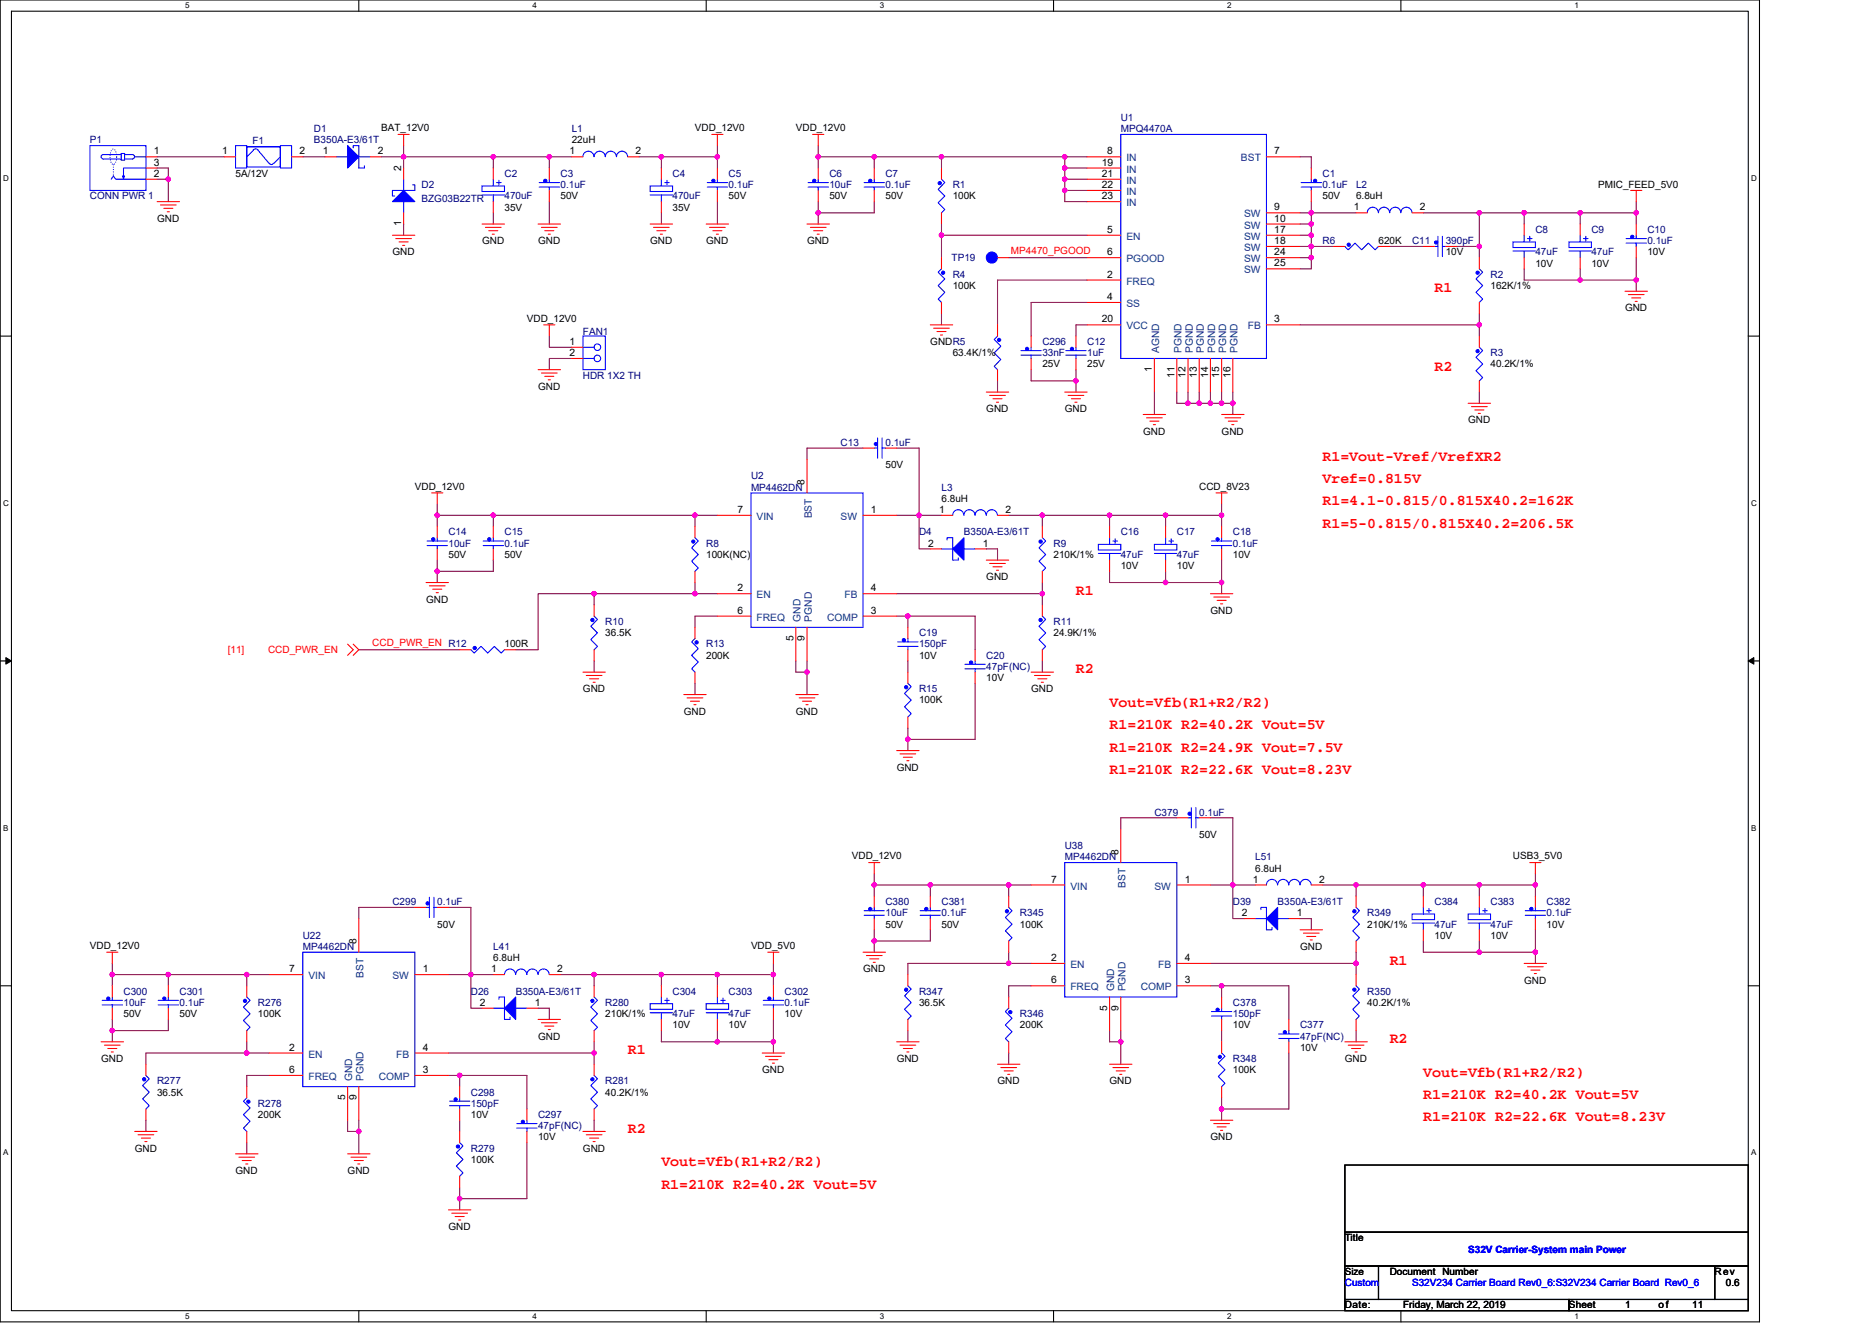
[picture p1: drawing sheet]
<svg xmlns="http://www.w3.org/2000/svg" width="297mm" height="210mm" viewBox="0 0 297 210" stroke-linecap="round" stroke-linejoin="round" font-family="sans-serif">
<path d="M0 0h279.2v209.8h-279.2zM1.8 1.8h275.6v206.2h-275.6z" fill="none" stroke="#000" stroke-width=".17"/>
<g fill="#fff">
<path d="M29.4 .2h.7v1.4h-.7z"/>
<path d="M29.4 208.2h.7v1.4h-.7z"/>
</g>
<path d="M56.9 0v1.8M56.9 208v1.8" fill="none" stroke="#000" stroke-width=".17"/>
<g fill="#fff">
<path d="M84.5 .2h.7v1.4h-.7z"/>
<path d="M84.5 208.2h.7v1.4h-.7z"/>
</g>
<path d="M112.1 0v1.8M112.1 208v1.8" fill="none" stroke="#000" stroke-width=".17"/>
<g fill="#fff">
<path d="M139.6 .2h.7v1.4h-.7z"/>
<path d="M139.6 208.2h.7v1.4h-.7z"/>
</g>
<path d="M167.2 0v1.8M167.2 208v1.8" fill="none" stroke="#000" stroke-width=".17"/>
<g fill="#fff">
<path d="M194.7 .2h.7v1.4h-.7z"/>
<path d="M194.7 208.2h.7v1.4h-.7z"/>
</g>
<path d="M222.3 0v1.8M222.3 208v1.8" fill="none" stroke="#000" stroke-width=".17"/>
<g fill="#fff">
<path d="M249.8 .2h.7v1.4h-.7z"/>
<path d="M249.8 208.2h.7v1.4h-.7z"/>
<path d="M.5 27.6h.9v1.4h-.9z"/>
<path d="M277.9 27.6h.9v1.4h-.9z"/>
<path d="M.5 79.1h.9v1.4h-.9z"/>
<path d="M277.9 79.1h.9v1.4h-.9z"/>
</g>
<path d="M0 53.3h1.8M277.4 53.3h1.8" fill="none" stroke="#000" stroke-width=".17"/>
<g fill="#fff">
<path d="M.5 130.7h.8v1.4h-.8z"/>
<path d="M277.9 130.7h.8v1.4h-.8z"/>
</g>
<path d="M0 104.9h1.8M277.4 104.9h1.8" fill="none" stroke="#000" stroke-width=".17"/>
<path d="M.9 104.4l.9 .5-.9 .5zM277.4 104.9l.9-.5v1z" fill="#000" stroke="#000" stroke-width=".16"/>
<g fill="#fff">
<path d="M.5 182.2h.8v1.5h-.8z"/>
<path d="M277.8 182.2h.9v1.5h-.9z"/>
</g>
<path d="M0 156.5h1.8M277.4 156.5h1.8M213.4 184.9h64v10.7h-64zM213.4 195.6h64v5.3h-64zM213.4 200.9h5.3v5.3h-5.3zM213.4 206.2h35.6v1.8h-35.6zM218.7 200.9h53.4v5.3h-53.4zM249 206.2h28.4v1.8h-28.4zM272.1 200.9h5.3v5.3h-5.3z" fill="none" stroke="#000" stroke-width=".17"/>
<g fill="none" stroke="#800040" stroke-width=".17">
<path d="M24.9 26.7h1.8v1.7M24.9 28.4h1.8M24.9 24.9h10.7M26.7 28.4v3.6M48 24.9h3.6M60.5 24.9h3.5M64 24.9h14.3M64 24.9v1.8M64 35.6v1.7M64 23.1v1.8M78.3 24.9h8.9M78.3 33.8v1.8"/>
<path d="M78.3 24.9v1.8M87.2 32v3.6M87.2 24.9v1.8M87.2 24.9h3.5M101.4 24.9h3.5M104.9 24.9v1.8M104.9 33.8v1.8M104.9 24.9h8.9M113.8 32v3.6M113.8 23.1v1.8M113.8 24.9v1.8M129.8 23.1v1.8"/>
<path d="M129.8 24.9h8.9v1.8M129.8 24.9v1.8M129.8 32v1.8M129.8 33.8v1.8M138.7 32v1.8h-8.9M138.7 24.9h10.7M149.4 37.3h23.1M149.4 35.6v1.7M149.4 37.3v3.6M149.4 24.9v1.8M149.4 24.9h19.5M168.9 24.9h3.6"/>
<path d="M168.9 30.2h3.6M168.9 28.4h3.6M168.9 26.7h3.6M168.9 24.9v1.8M168.9 30.2v1.8h3.6M168.9 28.4v1.8M168.9 26.7v1.7M206.3 24.9h1.8v1.8M206.3 33.8h1.8M206.3 35.6h1.8M206.3 37.3h1.8M206.3 39.1h1.8"/>
<path d="M208.1 33.8h7.1M208.1 32v1.8M208.1 33.8v1.8M208.1 39.1h3.5M208.1 35.6v1.7M208.1 37.3v1.8M208.1 39.1v1.8M220.5 39.1h5.3M225.8 33.8h8.9M231.2 39.1h3.5M234.7 33.8h7.1M234.7 33.8v5.3"/>
<path d="M234.7 39.1v1.8M241.8 33.8v1.8M241.8 33.8h8.9M250.7 33.8v1.8M250.7 33.8h8.9M259.6 33.8v1.8M259.6 32v1.8M87.2 53.3v1.8h3.5M90.7 56.9h-3.5v1.8M149.4 49.8v1.8M160.1 40.9h12.4M163.6 58.7v1.8h7.1"/>
<path d="M170.7 58.7v1.8M172.5 44.4h-14.2v7.2M172.5 51.6h-1.8v1.7M172.5 48h-8.9v5.3M206.3 51.6h28.4M206.3 40.9h1.8M208.1 40.9v1.8h-1.8M234.7 49.8v1.8M234.7 51.6v1.7M241.8 42.7v1.7h8.9M250.7 42.7v1.7M250.7 44.4h8.9"/>
<path d="M259.6 44.4v1.8M259.6 40.9v3.5M136.9 71.1h-8.8v1.8M142.3 71.1h3.5v10.7M158.3 60.5v1.7M170.7 60.5v1.7M183.2 62.2v3.6M186.7 62.2v1.8h1.8M188.5 64h1.8M188.5 62.2v1.8M190.3 64h1.8M190.3 62.2v1.8"/>
<path d="M192.1 64h1.7M192.1 62.2v1.8M193.8 64h1.8M193.8 62.2v1.8M195.6 64v1.8M195.6 62.2v1.8M234.7 62.2v1.8M69.4 81.8h8.9v1.8M69.4 81.8v1.8M69.4 88.9v1.8M69.4 90.7v1.8M69.4 80v1.8"/>
<path d="M78.3 81.8h32M78.3 88.9v1.8h-8.9M94.3 94.2v1.8M94.3 94.2h16M94.3 94.2h-8.9v8.9h-3.6M110.3 81.8h3.5M110.3 92.5v1.7h3.5M110.3 81.8v1.8M113.8 97.8h-3.5v1.8M142.3 97.8h1.8M142.3 81.8h3.5M142.3 94.2h23.1"/>
<path d="M144.1 97.8v1.8M144.1 97.8h10.6v5.3M145.8 81.8v5.3h1.8M145.8 81.8h3.6M156.5 87.1h1.8v1.8M160.1 81.8h5.3M165.4 81.8h10.7M165.4 94.2v1.8M165.4 92.5v1.7M165.4 81.8v1.8M176.1 81.8h8.9M176.1 81.8v1.8"/>
<path d="M176.1 90.7v1.8h8.9M185 81.8v1.8M185 81.8h8.8v1.8M185 90.7v1.8M185 92.5h8.8M193.8 92.5v1.7M193.8 80v1.8M193.8 88.9v3.6M56.9 103.1h16M94.3 104.9v1.8M110.3 108.5v1.7M126.3 104.9v1.8h1.8"/>
<path d="M128.1 104.9v1.8M128.1 106.7v3.5M144.1 104.9v1.8M144.1 117.3v1.8M154.7 108.5v8.8h-10.6v-1.7M165.4 104.9v1.8M138.7 138.7v1.8M186.7 129.8h-8.9v1.8M192.1 129.8h3.5v10.7M243.6 138.7v1.8M17.8 154.7h8.9v1.8M17.8 152.9v1.8"/>
<path d="M17.8 154.7v1.8M26.7 154.7h12.5M39.2 154.7v1.8M39.2 154.7h3.5M65.8 144h-8.9v1.8M71.2 154.7h3.5M71.2 144h3.5v10.7M74.7 154.7h3.6M74.7 154.7v5.3h1.8M88.9 154.7h5.4M94.3 154.7h10.6M94.3 154.7v1.8"/>
<path d="M104.9 154.7v1.8M104.9 154.7h8.9M113.8 154.7v1.8M113.8 154.7h8.9M122.7 152.9v1.8M122.7 154.7v1.8M138.7 140.5v1.7M138.7 140.5h8.9v1.7M138.7 147.6v1.8M138.7 149.4v1.7M147.6 140.5h12.5M147.6 147.6v1.8h-8.9"/>
<path d="M160.1 140.5h3.5M160.1 151.1v1.8h3.5M160.1 140.5v1.7M160.1 152.9h-16v1.8M163.6 156.5h-3.5v1.7M192.1 140.5h3.5M192.1 156.5h1.7M192.1 152.9h23.1M193.8 158.2v-1.7h10.7v5.3M195.6 140.5h3.6M195.6 140.5v5.3h1.8M206.3 145.8h1.8v1.8"/>
<path d="M209.8 140.5h5.4M215.2 151.1v1.8M215.2 140.5h10.6M215.2 140.5v1.7M215.2 152.9v1.8M225.8 140.5v1.7M225.8 149.4v1.7h8.9M225.8 140.5h8.9M234.7 149.4v1.7M234.7 140.5v1.7M234.7 151.1h8.9M234.7 140.5h8.9"/>
<path d="M243.6 147.6v3.5M243.6 140.5v1.7M243.6 151.1v1.8M17.8 161.8v1.8M17.8 163.6v1.8M23.2 177.8v1.8M26.7 161.8v1.8h-8.9M39.2 167.1h-16v1.8M39.2 165.4v1.7h3.5M42.7 170.7h-3.5v1.8M55.2 177.8v1.8h1.7M56.9 177.8v1.8"/>
<path d="M56.9 179.6v3.5M71.2 170.7h1.7M71.2 167.1h23.1M72.9 170.7v1.8M72.9 177.8v1.8M72.9 170.7h10.7v5.3M85.4 160h1.8v1.8M94.3 165.4v1.7M94.3 167.1v1.8M94.3 177.8v1.8M104.9 163.6v1.8h8.9M113.8 163.6v1.8"/>
<path d="M113.8 165.4h8.9M122.7 161.8v3.6M122.7 165.4v1.7M144.1 163.6v1.8M160.1 167.1v1.8M176.1 163.6v1.8h1.7M177.8 163.6v1.8M177.8 165.4v3.5M193.8 163.6v1.8M193.8 176v1.8M204.5 167.1v8.9h-10.7v-1.8M215.2 163.6v1.8"/>
<path d="M39.2 181.4v1.7M72.9 190.2v1.8M83.6 181.4v8.8h-10.7v-1.7"/>
</g>
<g fill="#f0f" stroke="#f0f" stroke-width=".17">
<circle cx="110.3" cy="94.2" r=".35"/>
<circle cx="94.3" cy="94.2" r=".35"/>
<circle cx="144" cy="97.8" r=".35"/>
<circle cx="144" cy="117.3" r=".35"/>
<circle cx="165.4" cy="81.8" r=".35"/>
<circle cx="165.4" cy="94.2" r=".35"/>
<circle cx="110.3" cy="81.8" r=".35"/>
<circle cx="78.3" cy="81.8" r=".35"/>
<circle cx="69.4" cy="81.8" r=".35"/>
<circle cx="69.4" cy="90.7" r=".35"/>
<circle cx="184.9" cy="92.4" r=".35"/>
<circle cx="193.8" cy="92.4" r=".35"/>
<circle cx="184.9" cy="81.8" r=".35"/>
<circle cx="176" cy="81.8" r=".35"/>
<circle cx="250.7" cy="33.8" r=".35"/>
<circle cx="241.8" cy="33.8" r=".35"/>
<circle cx="149.4" cy="24.9" r=".35"/>
<circle cx="138.7" cy="24.9" r=".35"/>
<circle cx="149.4" cy="37.3" r=".35"/>
<circle cx="129.8" cy="33.8" r=".35"/>
<circle cx="250.7" cy="44.4" r=".35"/>
<circle cx="129.8" cy="24.9" r=".35"/>
<circle cx="259.6" cy="44.4" r=".35"/>
<circle cx="259.6" cy="33.8" r=".35"/>
<circle cx="78.3" cy="24.9" r=".35"/>
<circle cx="64" cy="24.9" r=".35"/>
<circle cx="87.1" cy="24.9" r=".35"/>
<circle cx="113.8" cy="24.9" r=".35"/>
<circle cx="104.9" cy="24.9" r=".35"/>
<circle cx="193.8" cy="81.8" r=".35"/>
<circle cx="145.8" cy="81.8" r=".35"/>
<circle cx="128" cy="106.7" r=".35"/>
<circle cx="26.7" cy="28.4" r=".35"/>
<circle cx="195.6" cy="64" r=".35"/>
<circle cx="193.8" cy="64" r=".35"/>
<circle cx="192.1" cy="64" r=".35"/>
<circle cx="190.3" cy="64" r=".35"/>
<circle cx="188.5" cy="64" r=".35"/>
<circle cx="208.1" cy="33.8" r=".35"/>
<circle cx="234.7" cy="39.1" r=".35"/>
<circle cx="234.7" cy="33.8" r=".35"/>
<circle cx="208.1" cy="35.5" r=".35"/>
<circle cx="208.1" cy="37.3" r=".35"/>
<circle cx="208.1" cy="40.9" r=".35"/>
<circle cx="234.7" cy="51.5" r=".35"/>
<circle cx="170.7" cy="60.4" r=".35"/>
<circle cx="168.9" cy="24.9" r=".35"/>
<circle cx="168.9" cy="30.2" r=".35"/>
<circle cx="168.9" cy="28.4" r=".35"/>
<circle cx="168.9" cy="26.7" r=".35"/>
<circle cx="208.1" cy="39.1" r=".35"/>
<circle cx="94.3" cy="154.7" r=".35"/>
<circle cx="122.7" cy="154.7" r=".35"/>
<circle cx="113.8" cy="154.7" r=".35"/>
<circle cx="104.9" cy="154.7" r=".35"/>
<circle cx="74.7" cy="154.7" r=".35"/>
<circle cx="72.9" cy="170.7" r=".35"/>
<circle cx="39.1" cy="167.1" r=".35"/>
<circle cx="56.9" cy="179.6" r=".35"/>
<circle cx="72.9" cy="190.2" r=".35"/>
<circle cx="94.3" cy="167.1" r=".35"/>
<circle cx="39.1" cy="154.7" r=".35"/>
<circle cx="26.7" cy="154.7" r=".35"/>
<circle cx="17.8" cy="154.7" r=".35"/>
<circle cx="17.8" cy="163.6" r=".35"/>
<circle cx="113.8" cy="165.3" r=".35"/>
<circle cx="122.7" cy="165.3" r=".35"/>
<circle cx="234.7" cy="151.1" r=".35"/>
<circle cx="225.8" cy="140.4" r=".35"/>
<circle cx="243.6" cy="140.4" r=".35"/>
<circle cx="234.7" cy="140.4" r=".35"/>
<circle cx="243.6" cy="151.1" r=".35"/>
<circle cx="195.6" cy="140.4" r=".35"/>
<circle cx="160" cy="140.4" r=".35"/>
<circle cx="160" cy="152.9" r=".35"/>
<circle cx="177.8" cy="165.3" r=".35"/>
<circle cx="193.8" cy="156.5" r=".35"/>
<circle cx="193.8" cy="176" r=".35"/>
<circle cx="215.2" cy="140.4" r=".35"/>
<circle cx="215.2" cy="152.9" r=".35"/>
<circle cx="147.6" cy="140.4" r=".35"/>
<circle cx="138.7" cy="140.4" r=".35"/>
<circle cx="138.7" cy="149.3" r=".35"/>
</g>
<g fill="none" stroke="#f00" stroke-width=".17">
<path d="M23.2 24.9h1.7M23.2 28.4h1.7M23.2 26.7h1.7M24.9 32h3.6M25.5 32.5h2.5M26 33.1h1.4M26.5 33.6h.4M35.6 24.9h1.8M46.3 24.9h1.7M51.6 24.9h1.8M58.7 24.9h1.8M62.3 37.3h3.5"/>
<path d="M62.8 37.9h2.5M63.2 21.3h1.7M63.3 38.4h1.5M63.9 38.9h.3M64 21.3v1.8M64 33.8v1.8M64 26.7v1.7M76.5 35.6h3.5M77 36.1h2.5M77.6 36.6h1.4M78.1 37.2h.3M78.3 26.7v1.7"/>
<path d="M78.3 32v1.8M85.4 35.6h3.5M85.9 36.1h2.5M86.4 36.6h1.5M87 37.2h.3M87.2 26.7v1.7M87.2 30.2v1.8M90.7 24.9h1.8M99.6 24.9h1.8M103.2 35.6h3.5M103.7 36.1h2.5M104.2 36.6h1.5"/>
<path d="M104.8 37.2h.3M104.9 26.7v1.7M104.9 32v1.8M112.1 35.6h3.5M112.6 36.1h2.5M112.9 21.3h1.8M113.1 36.6h1.5M113.7 37.2h.3M113.8 21.3v1.8M113.8 26.7v1.7M113.8 30.2v1.8M128.1 35.6h3.5"/>
<path d="M128.6 36.1h2.5M128.9 21.3h1.8M129.1 36.6h1.5M129.7 37.2h.3M129.8 21.3v1.8M129.8 26.7v1.7M129.8 30.2v1.8M138.7 26.7v1.7M138.7 30.2v1.8M149.4 26.7v1.7M149.4 33.8v1.8M172.5 37.3h5.3"/>
<path d="M172.5 24.9h5.3M172.5 26.7h5.3M172.5 28.4h5.3M172.5 30.2h5.3M172.5 32h5.3M201 24.9h5.3M201 33.8h5.3M201 35.6h5.3M201 37.3h5.3M201 39.1h5.3M208.1 26.7v1.7M208.1 30.2v1.8"/>
<path d="M211.6 39.1h1.8M215.2 33.8h1.8M218.7 39.1h1.8M224.1 33.8h1.7M225.8 39.1h1.8M229.4 39.1h1.8M241.8 35.6v1.7M250.7 35.6v1.7M258.7 30.2h1.8M259.6 30.2v1.8M259.6 35.6v1.7M259.6 39.1v1.8"/>
<path d="M85.4 58.7h3.5M85.9 59.2h2.5M86.3 51.6h1.8M86.4 59.7h1.5M87.2 51.6v1.7M90.7 55.1h1.8M90.7 56.9h1.8M147.6 51.6h3.6M148.1 52.1h2.5M148.7 52.6h1.4M149.2 53.2h.4M149.4 40.9v1.8"/>
<path d="M149.4 48v1.8M158.3 51.6v1.7M158.3 58.7v1.8M158.3 40.9h1.8M163.6 53.3v1.8M163.6 56.9v1.8M170.7 53.3v1.8M170.7 56.9v1.8M172.5 44.4h5.3M172.5 48h5.3M172.5 40.9h5.3M172.5 51.6h5.3"/>
<path d="M183.2 56.9v5.3M186.7 56.9v5.3M188.5 56.9v5.3M190.3 56.9v5.3M192.1 56.9v5.3M193.8 56.9v5.3M195.6 56.9v5.3M201 51.6h5.3M201 40.9h5.3M201 42.7h5.3M234.7 40.9v1.8M234.7 48v1.8"/>
<path d="M234.7 53.3v1.8M241.8 40.9v1.8M250.7 40.9v1.8M257.8 46.2h3.6M258.4 46.8h2.5M258.9 47.3h1.4M259.5 47.8h.3M68.5 78.2h1.8M69.4 78.2v1.8M87 60.3h.3M128.1 72.9v5.3M136.9 71.1h1.8"/>
<path d="M140.5 71.1h1.8M156.5 62.2h3.6M157 62.8h2.5M157.6 63.3h1.4M158.1 63.8h.4M168.9 62.2h3.6M169.5 62.8h2.5M170 63.3h1.4M170.6 63.8h.3M181.4 65.8h3.6M181.9 66.3h2.5M182.5 66.8h1.4"/>
<path d="M183 67.4h.3M193 78.2h1.7M193.8 78.2v1.8M193.8 65.8h3.6M194.4 66.3h2.5M194.9 66.8h1.4M195.4 67.4h.4M233 64h3.5M233.5 64.5h2.5M234 65.1h1.5M234.6 65.6h.3M234.7 60.5v1.7"/>
<path d="M67.6 92.5h3.6M68.1 93h2.5M68.7 93.5h1.4M69.2 94.1h.4M69.4 83.6v1.7M69.4 87.1v1.8M78.3 83.6v1.7M78.3 87.1v1.8M94.3 96v1.8M110.3 83.6v1.7M110.3 90.7v1.8M110.3 99.6v1.7"/>
<path d="M113.8 94.2h5.4M113.8 97.8h5.4M113.8 81.8h5.4M126.3 99.6v5.3M128.1 99.6v5.3M136.9 81.8h5.4M136.9 97.8h5.4M136.9 94.2h5.4M144.1 99.6v1.7M147.6 87.1h1.8M149.4 81.8h1.8M154.7 87.1h1.8"/>
<path d="M156.5 88.9h3.6M157 89.4h2.5M157.6 90h1.4M158.1 90.5h.4M158.3 81.8h1.8M165.4 83.6v1.7M165.4 90.7v1.8M165.4 96v1.8M176.1 83.6v1.7M176.1 88.9v1.8M185 83.6v1.7M185 88.9v1.8"/>
<path d="M192.1 94.2h3.5M192.6 94.8h2.5M193.1 95.3h1.5M193.7 95.8h.3M193.8 83.6v1.7M193.8 87.1v1.8M55.2 102.2l.8 .9-.8 .9M56 102.2l.9 .9-.9 .9M72.9 103.1h1.8M80 103.1h1.8M92.5 106.7h3.6M93 107.2h2.5"/>
<path d="M93.6 107.7h1.4M94.1 108.3h.3M94.3 103.1v1.8M108.5 110.2h3.6M109 110.8h2.5M109.6 111.3h1.4M110.1 111.8h.3M110.3 106.7v1.8M126.3 110.2h3.5M126.8 110.8h2.5M127.3 111.3h1.5M127.9 111.8h.3"/>
<path d="M142.3 119.1h3.5M142.8 119.7h2.5M144.1 106.7v1.8M144.1 113.8v1.8M144.1 103.1v1.8M154.7 103.1v1.8M154.7 106.7v1.8M163.6 106.7h3.6M164.1 107.2h2.5M164.7 107.7h1.4M165.2 108.3h.4M165.4 103.1v1.8"/>
<path d="M137.8 136.9h1.8M138.7 136.9v1.8M143.3 120.2h1.5M143.9 120.7h.3M177.8 131.6v5.3M186.7 129.8h1.8M190.3 129.8h1.8M242.7 136.9h1.8M243.6 136.9v1.8M16.9 151.1h1.8M17.8 151.1v1.8M17.8 156.5v1.7"/>
<path d="M26.7 156.5v1.7M39.2 156.5v1.7M42.7 154.7h5.3M56.9 145.8v5.3M65.8 144h1.8M65.8 154.7h5.4M69.4 144h1.8M78.3 154.7h1.7M87.2 154.7h1.7M94.3 156.5v1.7M104.9 156.5v1.7M113.8 156.5v1.7"/>
<path d="M121.8 151.1h1.8M122.7 151.1v1.8M122.7 156.5v1.7M136.9 151.1h3.6M137.5 151.7h2.5M138 152.2h1.4M138.6 152.7h.3M138.7 142.2v1.8M138.7 145.8v1.8M144.1 154.7v1.8M147.6 142.2v1.8M147.6 145.8v1.8"/>
<path d="M160.1 142.2v1.8M160.1 149.4v1.7M160.1 158.2v1.8M163.6 152.9h5.3M163.6 156.5h5.3M163.6 140.5h5.3M176.1 158.2v5.4M177.8 158.2v5.4M186.7 140.5h5.4M186.7 156.5h5.4M186.7 152.9h5.4M193.8 158.2v1.8"/>
<path d="M197.4 145.8h1.8M199.2 140.5h1.8M204.5 145.8h1.8M206.3 147.6h3.5M206.8 148.1h2.5M207.3 148.6h1.5M207.9 149.2h.3M208.1 140.5h1.7M215.2 142.2v1.8M215.2 149.4v1.7M215.2 154.7v1.8M225.8 142.2v1.8"/>
<path d="M225.8 147.6v1.8M234.7 142.2v1.8M234.7 147.6v1.8M241.8 152.9h3.6M242.4 153.4h2.5M242.9 154h1.4M243.5 154.5h.3M243.6 142.2v1.8M243.6 145.8v1.8M16 165.4h3.6M16.6 165.9h2.5M17.1 166.4h1.4"/>
<path d="M17.6 167h.4M17.8 160v1.8M21.4 179.6h3.5M23.2 168.9v1.8M23.2 176v1.8M26.7 160v1.8M39.2 163.6v1.8M39.2 172.5v1.7M39.2 179.6v1.8M42.7 167.1h5.3M42.7 170.7h5.3M55.2 172.5v5.3"/>
<path d="M56.9 172.5v5.3M65.8 170.7h5.4M65.8 167.1h5.4M72.9 179.6v1.8M72.9 172.5v1.7M72.9 176v1.8M76.5 160h1.8M83.6 160h1.8M83.6 176v1.8M83.6 179.6v1.8M85.4 161.8h3.5M85.9 162.3h2.5"/>
<path d="M86.4 162.9h1.5M87 163.4h.3M92.5 179.6h3.6M94.3 168.9v1.8M94.3 176v1.8M94.3 163.6v1.8M104.9 161.8v1.8M113.8 161.8v1.8M120.9 167.1h3.6M121.5 167.7h2.5M122 168.2h1.4M122.6 168.7h.3"/>
<path d="M122.7 160v1.8M142.3 165.4h3.5M142.8 165.9h2.5M143.3 166.4h1.5M143.9 167h.3M144.1 161.8v1.8M158.3 168.9h3.5M158.8 169.4h2.5M159.3 170h1.5M159.9 170.5h.3M160.1 165.4v1.7M176.1 168.9h3.5"/>
<path d="M176.6 169.4h2.5M177.1 170h1.5M177.7 170.5h.3M192.1 177.8h3.5M192.6 178.3h2.5M193.1 178.9h1.5M193.7 179.4h.3M193.8 165.4v1.7M193.8 172.5v1.7M193.8 161.8v1.8M204.5 161.8v1.8M204.5 165.4v1.7"/>
<path d="M213.4 165.4h3.6M213.9 165.9h2.5M214.5 166.4h1.4M215 167h.3M215.2 161.8v1.8M21.9 180.1h2.5M22.4 180.6h1.5M23 181.2h.3M37.4 183.1h3.5M37.9 183.7h2.5M38.4 184.2h1.5M39 184.7h.3"/>
<path d="M55.2 183.1h3.5M55.7 183.7h2.5M56.2 184.2h1.5M56.8 184.7h.3M71.2 192h3.5M71.7 192.6h2.5M72.2 193.1h1.5M72.8 193.6h.3M72.9 186.7v1.8M93 180.1h2.5M93.6 180.6h1.4M94.1 181.2h.3"/>
</g>
<g fill="none" stroke="#00f" stroke-width=".17">
<path d="M14.3 23.1h8.9v7.1h-8.9zM16.4 25.3h2.8M17.6 28.4l.4-.5 .3 .5h4.9M19.2 24.4h.6v1h-.6zM19.2 24.5h-2.8a.35 .35 0 0 0-.4 .4 .35 .35 0 0 0 .4 .3M19.8 24.5h1.2M19.8 25.3h1.2M21 24.5a.35 .35 0 0 1 .4 .4 .35 .35 0 0 1-.4 .3M21.4 24.9h1.8M23.2 26.7h-3.6v1.2M37.4 23.1v3.6h1.8v-3.4h5.3v-.2h1.8v3.6h-1.8v-3.4h-5.3v-.2zM39.2 23.3h5.3v3.2h-5.3z"/>
<path d="M40.2 23.8l-1 1.1M40.9 23.8l1.8 2.2M40.9 23.8a.56 .56 0 0 0-.7 0M43.4 25.9l-.4 .2-.3-.2M44.5 24.9l-1.1 1.1M53.4 24.9h1.8M56 23.5v-.4h.9v3.6h.9v-.4M56.9 24.9h1.8M64 32v1.8M64 28.4v1.8M65.5 29.3h.3v.9h-3.5v.9h.3M76.5 29.5h3.5v.9h-3.5z"/>
<path d="M76.5 30.9h3.5M78.3 28.4v1.1M78.3 30.9v1.1M78.8 29h.7M79.2 28.6v.7M85.6 29.7h3.2M85.6 29h3.2M87.2 29.7v.5M87.2 28.4v.6M94.3 24.9a.88 .88 0 0 0-.9-.9 .88 .88 0 0 0-.9 .9M99.6 24.9a.89 .89 0 0 0-.9-.9 .89 .89 0 0 0-.9 .9 .89 .89 0 0 0-.9-.9 .89 .89 0 0 0-.9 .9 .88 .88 0 0 0-.8-.9 .88 .88 0 0 0-.9 .9M103.2 29.5h3.5v.9h-3.5z"/>
<path d="M103.2 30.9h3.5M104.9 28.4v1.1M104.9 30.9v1.1M105.5 29h.7M105.8 28.6v.7M112.2 29.7h3.2M112.2 29h3.2M113.8 29.7v.5M113.8 28.4v.6M128.2 29.7h3.2M128.2 29h3.2M129.8 29.7v.5"/>
<path d="M129.8 28.4v.6M137.1 29.7h3.2M137.1 29h3.2M138.7 29.7v.5M138.7 28.4v.6M149.4 28.4l.5 .6-1 1.1 1 1-1 1.1 1 1.1-.5 .5M177.8 21.3h23.2v35.6h-23.2zM206.5 29.7h3.2M206.5 29h3.2M208.1 29.7v.5M208.1 28.4v.6M213.4 39.1l.5 .5 1.1-1 1.1 1 1-1 1.1 1 .5-.5"/>
<path d="M218.7 33.8a.88 .88 0 0 0-.9-.9 .88 .88 0 0 0-.8 .9M220.5 33.8a.88 .88 0 0 0-.9-.9 .88 .88 0 0 0-.9 .9M222.3 33.8a.88 .88 0 0 0-.9-.9 .88 .88 0 0 0-.9 .9M224 33.8a.88 .88 0 0 0-.8-.9 .88 .88 0 0 0-.9 .9M227.6 39.1h.6M228.2 37.5v3.2M228.9 37.5v3.2M228.9 39.1h.5M240.1 39.8h3.5M240.1 38.4h3.5v.9h-3.5zM241.8 37.3v1.1M241.8 39.8v1.1"/>
<path d="M242.4 37.9h.7M242.7 37.5v.7M249 38.4h3.5v.9h-3.5zM249 39.8h3.5M250.7 37.3v1.1M250.7 39.8v1.1M251.3 37.9h.7M251.6 37.5v.7M258 38.6h3.2M258 37.9h3.2M259.6 38.6v.5M259.6 37.3v.6"/>
<path d="M92.5 55.1h1.8M92.5 56.9h1.8M92.5 53.3h3.6v5.4h-3.6zM149.4 42.7l-.5 .5 1 1.1-1 1 1 1.1-1 1.1 .5 .5M158.3 53.3l-.5 .6 1 1-1 1.1 1 1.1-1 1 .5 .6M162 56.4h3.2M162 55.6h3.2M163.6 56.4v.5M163.6 55.1v.5M169.1 56.4h3.2M169.1 55.6h3.2M170.7 56.4v.5"/>
<path d="M170.7 55.1v.5M234.7 42.7l.6 .5-1.1 1.1 1.1 1-1.1 1.1 1.1 1.1-.6 .5M234.7 55.1l.6 .5-1.1 1.1 1.1 1.1-1.1 1 1.1 1.1-.6 .6M119.2 78.2h17.7v21.4h-17.7zM138.7 71.1h.6M139.3 69.5v3.2M140 69.5v3.2M140 71.1h.5M67.8 86.6h3.2M67.8 85.9h3.2M69.4 86.6v.5M69.4 85.3v.6"/>
<path d="M76.7 86.6h3.2M76.7 85.9h3.2M78.3 86.6v.5M78.3 85.3v.6M94.3 97.8l.5 .5-1.1 1.1 1.1 1.1-1.1 1 1.1 1.1-.5 .5M110.3 85.3l.5 .6-1.1 1.1 1.1 1-1.1 1.1 1.1 1-.5 .6M149.4 87.1h1.8M150.3 85.7v-.4h.9v3.6h.9v-.4M151.2 81.8a.88 .88 0 0 1 .8-.9 .88 .88 0 0 1 .9 .9M152.9 87.1h1.8M152.9 81.8a.88 .88 0 0 1 .9-.9 .88 .88 0 0 1 .9 .9 .89 .89 0 0 1 .9-.9 .89 .89 0 0 1 .9 .9 .89 .89 0 0 1 .9-.9 .89 .89 0 0 1 .9 .9M165.4 85.3l.5 .6-1 1.1 1 1-1 1.1 1 1-.5 .6"/>
<path d="M165.4 97.8l.5 .5-1 1.1 1 1.1-1 1 1 1.1-.5 .5M174.3 86.4h3.5v.9h-3.5zM174.3 87.8h3.5M176.1 85.3v1.1M176.1 87.8v1.1M176.6 85.9h.7M176.9 85.5v.7M183.2 86.4h3.5v.9h-3.5zM183.2 87.8h3.5M185 85.3v1.1M185 87.8v1.1M185.5 85.9h.7"/>
<path d="M185.8 85.5v.7M192.2 86.6h3.2M192.2 85.9h3.2M193.8 86.6v.5M193.8 85.3v.6M74.7 103.1l.5 .6 1.1-1.1 1.1 1.1 1-1.1 1.1 1.1 .5-.6M110.3 101.3l-.6 .6 1.1 1.1-1.1 1 1.1 1.1-1.1 1.1 .6 .5M142.4 102.6h3.3M142.4 101.9h3.3M144.1 102.6v.5M144.1 108.5l.5 .5-1.1 1.1 1.1 1-1.1 1.1 1.1 1.1-.5 .5M144.1 101.3v.6"/>
<path d="M153.1 106.2h3.2M153.1 105.4h3.2M154.7 106.2v.5M154.7 104.9v.5M168.9 136.9h17.8v21.3h-17.8zM188.5 129.8h.5M189 128.2v3.2M189.8 128.2v3.2M189.8 129.8h.5M16.2 159.5h3.2M16.2 158.8h3.2M17.8 159.5v.5"/>
<path d="M17.8 158.2v.6M25.1 159.5h3.2M25.1 158.8h3.2M26.7 159.5v.5M26.7 158.2v.6M39.2 158.2l.5 .6-1.1 1.1 1.1 1-1.1 1.1 1.1 1-.5 .6M48 151.1h17.8v21.4h-17.8zM67.6 144h.5M68.1 142.4v3.2M68.9 142.4v3.2M68.9 144h.5M79.2 158.6v-.4h.8v3.6h.9v-.4"/>
<path d="M81.8 154.7a.88 .88 0 0 0-.9-.9 .88 .88 0 0 0-.9 .9M83.6 154.7a.88 .88 0 0 0-.9-.9 .88 .88 0 0 0-.9 .9M87.1 154.7a.89 .89 0 0 0-.8-.9 .89 .89 0 0 0-.9 .9 .88 .88 0 0 0-.9-.9 .88 .88 0 0 0-.9 .9M94.3 158.2l.5 .6-1.1 1.1 1.1 1-1.1 1.1 1.1 1-.5 .6M103.2 159.3h3.5v.9h-3.5zM104.9 158.2v1.1M105.5 158.8h.7M105.8 158.4v.7M112.1 159.3h3.5v.9h-3.5zM113.8 158.2v1.1M114.4 158.8h.7M114.7 158.4v.7"/>
<path d="M121.1 159.5h3.2M121.1 158.8h3.2M122.7 159.5v.5M122.7 158.2v.6M137.1 145.3h3.2M137.1 144.5h3.2M138.7 145.3v.5M138.7 144v.5M144.1 156.5l.5 .5-1.1 1.1 1.1 1-1.1 1.1 1.1 1.1-.5 .5M146 145.3h3.2M146 144.5h3.2M147.6 145.3v.5"/>
<path d="M147.6 144v.5M160.1 144l.5 .5-1.1 1.1 1.1 1.1-1.1 1 1.1 1.1-.5 .6M199.2 145.8h1.8M200.1 144.4v-.4h.9v3.6h.8v-.4M202.7 140.4a.88 .88 0 0 0-.9-.8 .88 .88 0 0 0-.8 .8M202.7 145.8h1.8M208 140.4a.89 .89 0 0 0-.8-.8 .89 .89 0 0 0-.9 .8 .89 .89 0 0 0-.9-.8 .89 .89 0 0 0-.9 .8 .88 .88 0 0 0-.9-.8 .88 .88 0 0 0-.9 .8M215.2 144l.5 .5-1.1 1.1 1.1 1.1-1.1 1 1.1 1.1-.5 .6M215.2 156.5l.5 .5-1.1 1.1 1.1 1-1.1 1.1 1.1 1.1-.5 .5M224.1 145.1h3.5v.9h-3.5zM224.1 146.5h3.5M225.8 144v1.1"/>
<path d="M225.8 146.5v1.1M226.4 144.5h.7M226.7 144.2v.7M233 145.1h3.5v.9h-3.5zM233 146.5h3.5M234.7 144v1.1M234.7 146.5v1.1M235.3 144.5h.7M235.6 144.2v.7M242 145.3h3.2M242 144.5h3.2M243.6 145.3v.5"/>
<path d="M243.6 144v.5M23.2 170.7l.5 .5-1.1 1.1 1.1 1.1-1.1 1 1.1 1.1-.5 .5M39.2 174.2l-.6 .6 1.1 1.1-1.1 1 1.1 1.1-1.1 1 .6 .6M71.3 175.5h3.2M71.3 174.8h3.2M72.9 175.5v.5M72.9 174.2v.6M78.3 160h1.7M81.8 160h1.8M82 179h3.2M82 178.3h3.2M83.6 179v.6"/>
<path d="M83.6 177.8v.5M94.3 170.7l.5 .5-1.1 1.1 1.1 1.1-1.1 1 1.1 1.1-.5 .5M103.2 160.7h3.5M104.9 160.7v1.1M112.1 160.7h3.5M113.8 160.7v1.1M160.1 160l-.6 .5 1.1 1.1-1.1 1.1 1.1 1-1.1 1.1 .6 .6M192.2 161.3h3.2M192.2 160.5h3.2M193.8 167.1l.6 .6-1.1 1 1.1 1.1-1.1 1.1 1.1 1-.6 .6M193.8 161.3v.5M193.8 160v.5"/>
<path d="M202.9 164.8h3.2M202.9 164.1h3.2M204.5 164.8v.6M204.5 163.6v.5M72.9 181.4l.6 .5-1.1 1.1 1.1 1-1.1 1.1 1.1 1.1-.6 .5"/>
<circle cx="94.8" cy="55.1" r=".52"/>
<circle cx="94.8" cy="56.9" r=".52"/>
</g>
<g fill="#00f" stroke="#00f" stroke-width=".17">
<path d="M19.4 27.9h.4l-.2 .5z" fill-rule="evenodd"/>
<path d="M201 145.8l1.7-1.8v3.6z" fill-rule="evenodd"/>
<path d="M80 160l1.8-1.8v3.6z" fill-rule="evenodd"/>
<path d="M55.2 23.1l1.7 1.8-1.7 1.8z" fill-rule="evenodd"/>
<path d="M151.2 87.1l1.7-1.8v3.6z" fill-rule="evenodd"/>
<path d="M64 30.2l1.8 1.8h-3.5z" fill-rule="evenodd"/>
<circle cx="94" cy="171.3" r=".25"/>
<circle cx="208.7" cy="28.7" r=".25"/>
<circle cx="110" cy="86" r=".25"/>
<circle cx="68.7" cy="85.6" r=".25"/>
<circle cx="158.5" cy="54" r=".25"/>
<circle cx="259" cy="37.6" r=".25"/>
<circle cx="188.8" cy="129.2" r=".25"/>
<circle cx="67.9" cy="143.4" r=".25"/>
<circle cx="165.1" cy="86" r=".25"/>
<circle cx="110.5" cy="102" r=".25"/>
<circle cx="138.1" cy="144.3" r=".25"/>
<circle cx="143.8" cy="109.1" r=".25"/>
<circle cx="165.1" cy="98.4" r=".25"/>
<circle cx="193.6" cy="167.7" r=".25"/>
<circle cx="17.2" cy="158.5" r=".25"/>
<circle cx="154.1" cy="105.2" r=".25"/>
<circle cx="234.5" cy="43.3" r=".25"/>
<circle cx="72.7" cy="182" r=".25"/>
<circle cx="147" cy="144.3" r=".25"/>
<circle cx="193.2" cy="85.6" r=".25"/>
<circle cx="159.8" cy="144.6" r=".25"/>
<circle cx="203.9" cy="163.8" r=".25"/>
<circle cx="234.5" cy="55.7" r=".25"/>
<circle cx="170.1" cy="55.4" r=".25"/>
<circle cx="38.9" cy="158.9" r=".25"/>
<circle cx="143.4" cy="101.6" r=".25"/>
<circle cx="83" cy="178.1" r=".25"/>
<circle cx="26.1" cy="158.5" r=".25"/>
<circle cx="113.2" cy="28.7" r=".25"/>
<circle cx="77.6" cy="85.6" r=".25"/>
<circle cx="157.4" cy="40.9" r=".88"/>
<circle cx="243" cy="144.3" r=".25"/>
<circle cx="139" cy="70.5" r=".25"/>
<circle cx="193.2" cy="160.3" r=".25"/>
<circle cx="72.3" cy="174.5" r=".25"/>
<circle cx="22.9" cy="171.3" r=".25"/>
<circle cx="160.3" cy="160.6" r=".25"/>
<circle cx="129.2" cy="28.7" r=".25"/>
<circle cx="75.3" cy="102.8" r=".25"/>
<circle cx="122.1" cy="158.5" r=".25"/>
<circle cx="214" cy="38.8" r=".25"/>
<circle cx="149.1" cy="29.1" r=".25"/>
<circle cx="86.5" cy="28.7" r=".25"/>
<circle cx="143.8" cy="157.1" r=".25"/>
<circle cx="214.9" cy="144.6" r=".25"/>
<circle cx="227.9" cy="38.5" r=".25"/>
<circle cx="39.4" cy="174.9" r=".25"/>
<circle cx="138.1" cy="28.7" r=".25"/>
<circle cx="94" cy="158.9" r=".25"/>
<circle cx="94" cy="98.4" r=".25"/>
<circle cx="149.6" cy="43.3" r=".25"/>
<circle cx="163" cy="55.4" r=".25"/>
<circle cx="214.9" cy="157.1" r=".25"/>
</g>
<path d="M17.8 23.7l.2-.1a1.75 1.75 0 0 1 .2 2.4l-.2 .1a1.17 1.17 0 0 1-.5-1.2v-.5zM18 26.1v1.8M18 27.9h.1" fill="none" stroke="#00f" stroke-width=".17" stroke-dasharray="0 .3"/>
<g font-size="2.4" fill="#f00">
<text x="227.6" y="46.4">R1</text>
<text x="227.6" y="58.9">R2</text>
<text x="209.8" y="73.1">R1=Vout-Vref/VrefXR2</text>
<text x="209.8" y="76.6">Vref=0.815V</text>
<text x="209.8" y="80.2">R1=4.1-0.815/0.815X40.2=162K</text>
<text x="209.8" y="83.8">R1=5-0.815/0.815X40.2=206.5K</text>
<text x="170.7" y="94.4">R1</text>
<text x="170.7" y="106.9">R2</text>
<text x="176.1" y="112.2">Vout=Vfb(R1+R2/R2)</text>
<text x="176.1" y="115.8">R1=210K R2=40.2K Vout=5V</text>
<text x="176.1" y="119.3">R1=210K R2=24.9K Vout=7.5V</text>
<text x="176.1" y="122.9">R1=210K R2=22.6K Vout=8.23V</text>
<text x="220.5" y="153.1">R1</text>
<text x="99.6" y="167.3">R1</text>
<text x="220.5" y="165.5">R2</text>
<text x="225.8" y="170.9">Vout=Vfb(R1+R2/R2)</text>
<text x="99.6" y="179.8">R2</text>
<text x="225.8" y="174.4">R1=210K R2=40.2K Vout=5V</text>
<text x="225.8" y="178">R1=210K R2=22.6K Vout=8.23V</text>
<text x="104.9" y="185.1">Vout=Vfb(R1+R2/R2)</text>
<text x="104.9" y="188.7">R1=210K R2=40.2K Vout=5V</text>
</g>
<g font-size="1.6" fill="#000080">
<text x="14.3" y="22.8">P1</text>
<text x="40" y="22.9">F1</text>
<text x="49.8" y="21">D1</text>
<text x="49.8" y="22.8">B350A-E3/61T</text>
<text x="90.7" y="21">L1</text>
<text x="177.8" y="19.2">U1</text>
<text x="177.8" y="21">MPQ4470A</text>
<text x="66.9" y="29.9">D2</text>
<text x="80" y="28.1">C2</text>
<text x="88.9" y="28.1">C3</text>
<text x="88.9" y="29.9">0.1uF</text>
<text x="106.7" y="28.1">C4</text>
<text x="115.6" y="28.1">C5</text>
<text x="115.6" y="29.9">0.1uF</text>
<text x="131.6" y="28.1">C6</text>
<text x="131.6" y="29.9">10uF</text>
<text x="140.5" y="28.1">C7</text>
<text x="140.5" y="29.9">0.1uF</text>
<text x="151.2" y="29.9">R1</text>
<text x="209.8" y="28.1">C1</text>
<text x="209.8" y="29.9">0.1uF</text>
<text x="215.2" y="29.9">L2</text>
<text x="14.3" y="31.6">CONN PWR 1</text>
<text x="66.9" y="32">BZG03B22TR</text>
<text x="80" y="31.6">470uF</text>
<text x="106.7" y="31.6">470uF</text>
<text x="151" y="41.4">TP19</text>
<text x="209.8" y="38.8">R6</text>
<text x="224.1" y="38.8">C11</text>
<text x="229.4" y="38.8">390pF</text>
<text x="243.6" y="37">C8</text>
<text x="243.6" y="40.5">47uF</text>
<text x="252.5" y="37">C9</text>
<text x="252.5" y="40.5">47uF</text>
<text x="261.4" y="37">C10</text>
<text x="261.4" y="38.8">0.1uF</text>
<text x="151.2" y="44.1">R4</text>
<text x="236.5" y="44.1">R2</text>
<text x="92.5" y="53.1">FAN1</text>
<text x="165.4" y="54.8">C296</text>
<text x="165.4" y="56.5">33nF</text>
<text x="172.5" y="54.8">C12</text>
<text x="172.5" y="56.5">1uF</text>
<text x="236.5" y="56.5">R3</text>
<text x="92.5" y="60.1">HDR 1X2 TH</text>
<text x="133.4" y="70.8">C13</text>
<text x="140.5" y="70.8">0.1uF</text>
<text x="119.2" y="76.1">U2</text>
<text x="119.2" y="77.9">MP4462DN</text>
<text x="149.4" y="77.9">L3</text>
<text x="71.2" y="85">C14</text>
<text x="71.2" y="86.8">10uF</text>
<text x="80" y="85">C15</text>
<text x="80" y="86.8">0.1uF</text>
<text x="112.1" y="86.8">R8</text>
<text x="145.8" y="85">D4</text>
<text x="152.9" y="85">B350A-E3/61T</text>
<text x="167.2" y="86.8">R9</text>
<text x="177.8" y="85">C16</text>
<text x="177.8" y="88.5">47uF</text>
<text x="186.7" y="85">C17</text>
<text x="186.7" y="88.5">47uF</text>
<text x="195.6" y="85">C18</text>
<text x="195.6" y="86.8">0.1uF</text>
<text x="96.1" y="99.2">R10</text>
<text x="145.8" y="101">C19</text>
<text x="167.2" y="99.2">R11</text>
<text x="112.1" y="102.8">R13</text>
<text x="145.8" y="102.8">150pF</text>
<text x="156.5" y="104.5">C20</text>
<text x="156.5" y="106.3">47pF(NC)</text>
<text x="145.8" y="109.9">R15</text>
<text x="183.2" y="129.4">C379</text>
<text x="190.3" y="129.4">0.1uF</text>
<text x="168.9" y="134.8">U38</text>
<text x="168.9" y="136.5">MP4462DN</text>
<text x="199.2" y="136.5">L51</text>
<text x="62.3" y="143.7">C299</text>
<text x="69.4" y="143.7">0.1uF</text>
<text x="140.5" y="143.7">C380</text>
<text x="149.4" y="143.7">C381</text>
<text x="195.6" y="143.7">D39</text>
<text x="202.7" y="143.7">B350A-E3/61T</text>
<text x="227.6" y="143.7">C384</text>
<text x="236.5" y="143.7">C383</text>
<text x="245.4" y="143.7">C382</text>
<text x="48" y="149">U22</text>
<text x="140.5" y="145.4">10uF</text>
<text x="149.4" y="145.4">0.1uF</text>
<text x="161.8" y="145.4">R345</text>
<text x="217" y="145.4">R349</text>
<text x="227.6" y="147.2">47uF</text>
<text x="236.5" y="147.2">47uF</text>
<text x="245.4" y="145.4">0.1uF</text>
<text x="48" y="150.8">MP4462DN</text>
<text x="78.3" y="150.8">L41</text>
<text x="19.6" y="157.9">C300</text>
<text x="19.6" y="159.7">10uF</text>
<text x="28.5" y="157.9">C301</text>
<text x="28.5" y="159.7">0.1uF</text>
<text x="40.9" y="159.7">R276</text>
<text x="74.7" y="157.9">D26</text>
<text x="81.8" y="157.9">B350A-E3/61T</text>
<text x="96.1" y="159.7">R280</text>
<text x="106.7" y="157.9">C304</text>
<text x="106.7" y="161.4">47uF</text>
<text x="115.6" y="157.9">C303</text>
<text x="115.6" y="161.4">47uF</text>
<text x="124.5" y="157.9">C302</text>
<text x="124.5" y="159.7">0.1uF</text>
<text x="145.8" y="157.9">R347</text>
<text x="161.8" y="161.4">R346</text>
<text x="195.6" y="159.7">C378</text>
<text x="195.6" y="161.4">150pF</text>
<text x="217" y="157.9">R350</text>
<text x="206.3" y="163.2">C377</text>
<text x="206.3" y="165">47pF(NC)</text>
<text x="24.9" y="172.1">R277</text>
<text x="74.7" y="173.9">C298</text>
<text x="96.1" y="172.1">R281</text>
<text x="195.6" y="168.6">R348</text>
<text x="40.9" y="175.7">R278</text>
<text x="74.7" y="175.7">150pF</text>
<text x="85.4" y="177.4">C297</text>
<text x="85.4" y="179.2">47pF(NC)</text>
<text x="74.7" y="182.8">R279</text>
</g>
<g font-size="1.6">
<text x="60.5" y="20.8">BAT_12V0</text>
<text x="90.7" y="22.8">22uH</text>
<text x="110.3" y="20.8">VDD_12V0</text>
<text x="126.3" y="20.8">VDD_12V0</text>
<text x="24.4" y="24.5">1</text>
<text x="24.4" y="28.1">2</text>
<text x="24.4" y="26.3">3</text>
<text x="35.2" y="24.5">1</text>
<text x="37.4" y="28.1">5A/12V</text>
<text x="47.5" y="24.5">2</text>
<text x="51.2" y="24.5">1</text>
<text x="60" y="24.5">2</text>
<text x="63.7" y="27.2" transform="rotate(-90 63.7 27.2)">2</text>
<text x="90.4" y="24.5">1</text>
<text x="100.9" y="24.5">2</text>
<text x="174.8" y="26.3">19</text>
<text x="174.8" y="28.1">21</text>
<text x="174.8" y="29.8">22</text>
<text x="175.7" y="24.5">8</text>
<text x="202.2" y="24.5">7</text>
<text x="253.6" y="29.9">PMIC_FEED_5V0</text>
<text x="24.9" y="35.2">GND</text>
<text x="63.7" y="35.9" transform="rotate(-90 63.7 35.9)">1</text>
<text x="80" y="33.4">35V</text>
<text x="88.9" y="31.6">50V</text>
<text x="106.7" y="33.4">35V</text>
<text x="115.6" y="31.6">50V</text>
<text x="131.6" y="31.6">50V</text>
<text x="140.5" y="31.6">50V</text>
<text x="151.2" y="31.6">100K</text>
<text x="174.8" y="31.6">23</text>
<text x="202.2" y="33.4">9</text>
<text x="202.2" y="35.2">10</text>
<text x="209.8" y="31.6">50V</text>
<text x="214.8" y="33.4">1</text>
<text x="215.2" y="31.6">6.8uH</text>
<text x="225.3" y="33.4">2</text>
<text x="62.3" y="40.5">GND</text>
<text x="76.5" y="38.8">GND</text>
<text x="85.4" y="38.8">GND</text>
<text x="103.2" y="38.8">GND</text>
<text x="112.1" y="38.8">GND</text>
<text x="128.1" y="38.8">GND</text>
<text x="175.7" y="37">5</text>
<text x="175.7" y="40.5">6</text>
<text x="202.2" y="37">17</text>
<text x="202.2" y="38.7">18</text>
<text x="202.2" y="40.5">24</text>
<text x="218.7" y="38.8">620K</text>
<text x="229.4" y="40.5">10V</text>
<text x="261.4" y="40.5">10V</text>
<text x="151.2" y="45.9">100K</text>
<text x="175.7" y="44.1">2</text>
<text x="175.7" y="47.6">4</text>
<text x="202.2" y="42.3">25</text>
<text x="236.5" y="45.9">162K/1%</text>
<text x="243.6" y="42.3">10V</text>
<text x="252.5" y="42.3">10V</text>
<text x="83.6" y="51">VDD_12V0</text>
<text x="174.8" y="51.2">20</text>
<text x="202.2" y="51.2">3</text>
<text x="257.8" y="49.4">GND</text>
<text x="90.4" y="54.7">1</text>
<text x="90.4" y="56.5">2</text>
<text x="147.6" y="54.8">GNDR5</text>
<text x="151.2" y="56.5">63.4K/1%</text>
<text x="165.4" y="58.3">25V</text>
<text x="172.5" y="58.3">25V</text>
<text x="182.8" y="59.1" transform="rotate(-90 182.8 59.1)">1</text>
<text x="186.3" y="60" transform="rotate(-90 186.3 60)">11</text>
<text x="188.1" y="60" transform="rotate(-90 188.1 60)">12</text>
<text x="189.9" y="60" transform="rotate(-90 189.9 60)">13</text>
<text x="191.7" y="60" transform="rotate(-90 191.7 60)">14</text>
<text x="193.5" y="60" transform="rotate(-90 193.5 60)">15</text>
<text x="195.2" y="60" transform="rotate(-90 195.2 60)">16</text>
<text x="236.5" y="58.3">40.2K/1%</text>
<text x="85.4" y="61.9">GND</text>
<text x="156.5" y="65.4">GND</text>
<text x="168.9" y="65.4">GND</text>
<text x="181.4" y="69">GND</text>
<text x="193.8" y="69">GND</text>
<text x="233" y="67.2">GND</text>
<text x="65.8" y="77.7">VDD_12V0</text>
<text x="127.7" y="77" transform="rotate(-90 127.7 77)">8</text>
<text x="140.5" y="74.3">50V</text>
<text x="190.3" y="77.7">CCD_8V23</text>
<text x="117" y="81.4">7</text>
<text x="138.2" y="81.4">1</text>
<text x="149" y="81.4">1</text>
<text x="149.4" y="79.7">6.8uH</text>
<text x="159.5" y="81.4">2</text>
<text x="71.2" y="88.5">50V</text>
<text x="80" y="88.5">50V</text>
<text x="112.1" y="88.5">100K(NC)</text>
<text x="147.3" y="86.7">2</text>
<text x="156" y="86.7">1</text>
<text x="167.2" y="88.5">210K/1%</text>
<text x="195.6" y="88.5">10V</text>
<text x="67.6" y="95.7">GND</text>
<text x="117" y="93.9">2</text>
<text x="138.2" y="93.9">4</text>
<text x="156.5" y="92.1">GND</text>
<text x="177.8" y="90.3">10V</text>
<text x="186.7" y="90.3">10V</text>
<text x="96.1" y="101">36.5K</text>
<text x="117" y="97.4">6</text>
<text x="125.9" y="101.7" transform="rotate(-90 125.9 101.7)">5</text>
<text x="127.7" y="101.7" transform="rotate(-90 127.7 101.7)">9</text>
<text x="138.2" y="97.4">3</text>
<text x="167.2" y="101">24.9K/1%</text>
<text x="192.1" y="97.4">GND</text>
<text x="80" y="102.8">100R</text>
<text x="112.1" y="104.5">200K</text>
<text x="145.8" y="104.5">10V</text>
<text x="92.5" y="109.9">GND</text>
<text x="108.5" y="113.4">GND</text>
<text x="126.3" y="113.4">GND</text>
<text x="145.8" y="111.7">100K</text>
<text x="156.5" y="108.1">10V</text>
<text x="163.6" y="109.9">GND</text>
<text x="142.3" y="122.3">GND</text>
<text x="135.2" y="136.4">VDD_12V0</text>
<text x="177.5" y="135.7" transform="rotate(-90 177.5 135.7)">8</text>
<text x="190.3" y="133">50V</text>
<text x="240.1" y="136.4">USB3_5V0</text>
<text x="166.8" y="140.1">7</text>
<text x="188" y="140.1">1</text>
<text x="198.8" y="140.1">1</text>
<text x="199.2" y="138.3">6.8uH</text>
<text x="209.3" y="140.1">2</text>
<text x="56.6" y="149.9" transform="rotate(-90 56.6 149.9)">8</text>
<text x="69.4" y="147.2">50V</text>
<text x="140.5" y="147.2">50V</text>
<text x="149.4" y="147.2">50V</text>
<text x="161.8" y="147.2">100K</text>
<text x="197" y="145.4">2</text>
<text x="205.8" y="145.4">1</text>
<text x="217" y="147.2">210K/1%</text>
<text x="227.6" y="149">10V</text>
<text x="236.5" y="149">10V</text>
<text x="245.4" y="147.2">10V</text>
<text x="14.3" y="150.6">VDD_12V0</text>
<text x="45.9" y="154.3">7</text>
<text x="67.1" y="154.3">1</text>
<text x="77.9" y="154.3">1</text>
<text x="78.3" y="152.5">6.8uH</text>
<text x="88.4" y="154.3">2</text>
<text x="119.2" y="150.6">VDD_5V0</text>
<text x="136.9" y="154.3">GND</text>
<text x="166.8" y="152.5">2</text>
<text x="188" y="152.5">4</text>
<text x="206.3" y="150.8">GND</text>
<text x="19.6" y="161.4">50V</text>
<text x="28.5" y="161.4">50V</text>
<text x="40.9" y="161.4">100K</text>
<text x="76.1" y="159.6">2</text>
<text x="84.9" y="159.6">1</text>
<text x="96.1" y="161.4">210K/1%</text>
<text x="124.5" y="161.4">10V</text>
<text x="145.8" y="159.7">36.5K</text>
<text x="166.8" y="156.1">6</text>
<text x="175.7" y="160.4" transform="rotate(-90 175.7 160.4)">5</text>
<text x="177.5" y="160.4" transform="rotate(-90 177.5 160.4)">9</text>
<text x="188" y="156.1">3</text>
<text x="217" y="159.7">40.2K/1%</text>
<text x="241.8" y="156.1">GND</text>
<text x="45.9" y="166.8">2</text>
<text x="67.1" y="166.8">4</text>
<text x="85.4" y="165">GND</text>
<text x="106.7" y="163.2">10V</text>
<text x="115.6" y="163.2">10V</text>
<text x="161.8" y="163.2">200K</text>
<text x="195.6" y="163.2">10V</text>
<text x="206.3" y="166.8">10V</text>
<text x="16" y="168.6">GND</text>
<text x="24.9" y="173.9">36.5K</text>
<text x="45.9" y="170.3">6</text>
<text x="67.1" y="170.3">3</text>
<text x="96.1" y="173.9">40.2K/1%</text>
<text x="120.9" y="170.3">GND</text>
<text x="142.3" y="168.6">GND</text>
<text x="158.3" y="172.1">GND</text>
<text x="176.1" y="172.1">GND</text>
<text x="195.6" y="170.3">100K</text>
<text x="213.4" y="168.6">GND</text>
<text x="40.9" y="177.4">200K</text>
<text x="54.8" y="174.6" transform="rotate(-90 54.8 174.6)">5</text>
<text x="56.6" y="174.6" transform="rotate(-90 56.6 174.6)">9</text>
<text x="74.7" y="177.4">10V</text>
<text x="21.4" y="182.8">GND</text>
<text x="74.7" y="184.6">100K</text>
<text x="85.4" y="181">10V</text>
<text x="92.5" y="182.8">GND</text>
<text x="192.1" y="181">GND</text>
<text x="37.4" y="186.3">GND</text>
<text x="55.2" y="186.3">GND</text>
<text x="71.2" y="195.2">GND</text>
<text x="213.4" y="197">Title</text>
<text x="213.4" y="202.3">Size</text>
<text x="220.5" y="202.3">Document Number</text>
<text x="272.1" y="202.3">Rev</text>
<text x="213.4" y="207.7">Date:</text>
<text x="222.6" y="207.7">Friday, March 22, 2019</text>
<text x="249" y="207.7">Sheet</text>
<text x="257.8" y="207.7">1</text>
<text x="263.2" y="207.7">of</text>
<text x="268.5" y="207.7">11</text>
<text x="273.9" y="204.1">0.6</text>
</g>
<g font-size="1.6" fill="#004080">
<text x="178.7" y="25.6">IN</text>
<text x="178.7" y="27.4">IN</text>
<text x="178.7" y="29.2">IN</text>
<text x="196.9" y="25.6">BST</text>
<text x="178.7" y="30.9">IN</text>
<text x="178.7" y="32.7">IN</text>
<text x="197.4" y="34.5">SW</text>
<text x="178.7" y="38.1">EN</text>
<text x="178.7" y="41.6">PGOOD</text>
<text x="197.4" y="36.3">SW</text>
<text x="197.4" y="38.1">SW</text>
<text x="197.4" y="39.8">SW</text>
<text x="197.4" y="41.6">SW</text>
<text x="178.7" y="45.2">FREQ</text>
<text x="197.4" y="43.4">SW</text>
<text x="178.7" y="48.7">SS</text>
<text x="178.7" y="52.3">VCC</text>
<text x="198" y="52.3">FB</text>
<text x="183.9" y="56" transform="rotate(-90 183.9 56)">AGND</text>
<text x="187.5" y="56" transform="rotate(-90 187.5 56)">PGND</text>
<text x="189.2" y="56" transform="rotate(-90 189.2 56)">PGND</text>
<text x="191" y="56" transform="rotate(-90 191 56)">PGND</text>
<text x="192.8" y="56" transform="rotate(-90 192.8 56)">PGND</text>
<text x="194.6" y="56" transform="rotate(-90 194.6 56)">PGND</text>
<text x="196.4" y="56" transform="rotate(-90 196.4 56)">PGND</text>
<text x="120.1" y="82.5">VIN</text>
<text x="128.8" y="82.3" transform="rotate(-90 128.8 82.3)">BST</text>
<text x="133.4" y="82.5">SW</text>
<text x="120.1" y="95">EN</text>
<text x="134" y="95">FB</text>
<text x="120.1" y="98.5">FREQ</text>
<text x="127" y="98.7" transform="rotate(-90 127 98.7)">GND</text>
<text x="128.8" y="98.7" transform="rotate(-90 128.8 98.7)">PGND</text>
<text x="131.2" y="98.5">COMP</text>
<text x="169.8" y="141.2">VIN</text>
<text x="178.6" y="140.9" transform="rotate(-90 178.6 140.9)">BST</text>
<text x="183.2" y="141.2">SW</text>
<text x="48.9" y="155.4">VIN</text>
<text x="57.7" y="155.2" transform="rotate(-90 57.7 155.2)">BST</text>
<text x="62.3" y="155.4">SW</text>
<text x="169.8" y="153.6">EN</text>
<text x="183.8" y="153.6">FB</text>
<text x="169.8" y="157.2">FREQ</text>
<text x="176.8" y="157.4" transform="rotate(-90 176.8 157.4)">GND</text>
<text x="178.6" y="157.4" transform="rotate(-90 178.6 157.4)">PGND</text>
<text x="181" y="157.2">COMP</text>
<text x="48.9" y="167.9">EN</text>
<text x="62.9" y="167.9">FB</text>
<text x="48.9" y="171.4">FREQ</text>
<text x="55.9" y="171.6" transform="rotate(-90 55.9 171.6)">GND</text>
<text x="57.7" y="171.6" transform="rotate(-90 57.7 171.6)">PGND</text>
<text x="60.1" y="171.4">COMP</text>
</g>
<g font-size="1.6" fill="#f00">
<text x="160.4" y="40.3">MP4470_PGOOD</text>
<text x="36.1" y="103.7">[11]</text>
<text x="42.5" y="103.7">CCD_PWR_EN</text>
<text x="59.1" y="102.6">CCD_PWR_EN R12</text>
</g>
<g font-size="1.6" fill="#00f">
<text x="233" y="198.8">S32V Carrier-System main Power</text>
<text x="213.4" y="204.1">Custom</text>
<text x="224.1" y="204.1">S32V234 Carrier Board Rev0_6:S32V234 Carrier Board Rev0_6</text>
</g>
<g font-size="1.3">
<text x="29.4" y="1.3">5</text>
<text x="84.5" y="1.3">4</text>
<text x="139.6" y="1.3">3</text>
<text x="194.7" y="1.3">2</text>
<text x="249.8" y="1.3">1</text>
<text x=".5" y="28.7">D</text>
<text x="277.9" y="28.7">D</text>
<text x=".5" y="80.3">C</text>
<text x="277.9" y="80.3">C</text>
<text x=".5" y="131.8">B</text>
<text x="277.9" y="131.8">B</text>
<text x=".5" y="183.4">A</text>
<text x="277.9" y="183.4">A</text>
<text x="29.4" y="209.4">5</text>
<text x="84.5" y="209.4">4</text>
<text x="139.6" y="209.4">3</text>
<text x="194.7" y="209.4">2</text>
<text x="249.8" y="209.4">1</text>
</g>
</svg>
